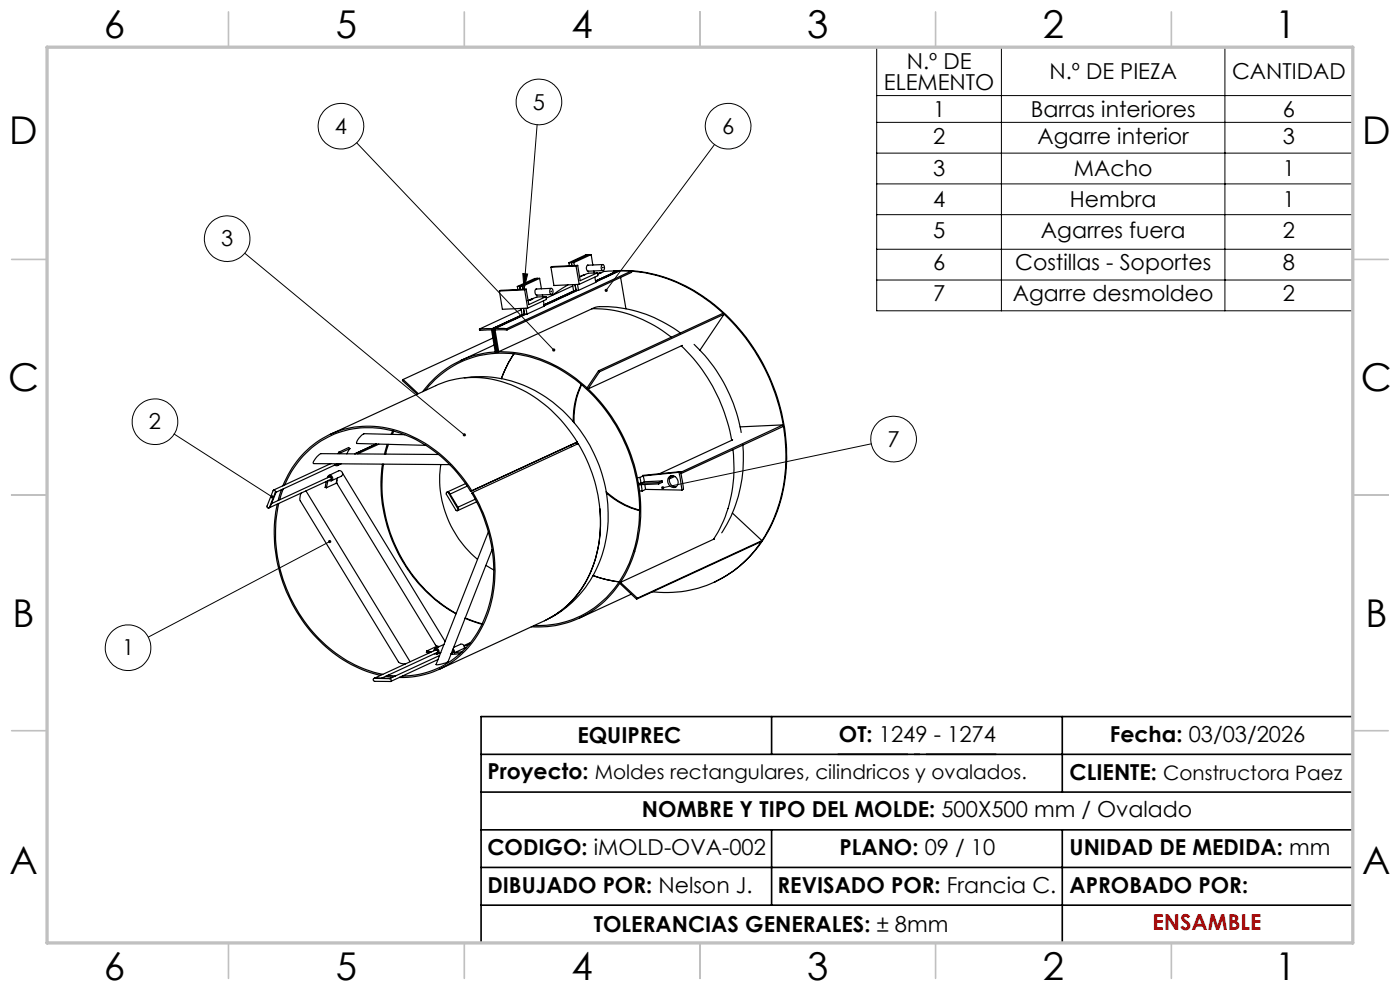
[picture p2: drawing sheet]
<svg xmlns="http://www.w3.org/2000/svg" width="297mm" height="210mm" viewBox="0 0 297 210" stroke-linecap="round" stroke-linejoin="round" font-family="sans-serif">
<g fill="none" stroke="#000" stroke-width=".25">
<path d="M113.9 59l-.5 .1-3.7 1.7M113.9 59l-3.6 1.7M113.9 59h.6M114.5 59l-3.7 1.7M114.5 59l.4 2.3M116.9 56.7l.6 3.9 5.4-.3M120.7 55.7l.1 .7M121.2 55.7l.1 .7M121.2 55.7h-.5M121.2 55.7h.5M121.7 55.7l.1 .6M122.2 56.4l-5.3 .3"/>
<path d="M122.2 56.4l.7 3.9M122.6 56.3l-5.4 .2-.3 .2M122.6 56.3l-.4 .1M122.6 56.3l.5 3.2 3.6-1.6M123.4 58.5v.1M123.9 58.3h.1M124.8 56.3a.7 .7 0 0 0-.4 .6 .7 .7 0 0 0 .4 .6M124.8 54l-3.6 1.7M124.8 54h-.5l-3.6 1.7M124.8 54h.6M125.4 54l-3.7 1.7M125.4 54l.4 2.2"/>
<path d="M126 57.5v.4M126.2 58.8l.2 1.1-3.7 1.7M126.7 57.9l-1.9 .1-1.9 .7 1-.4M126.7 57.9l.1 .6-3.9 1.8M127.4 57.9l-.6 .2M127.6 57.8l-.8 .2M127.8 56.1a.68 .68 0 0 1 .4 .6 .68 .68 0 0 1-.4 .7 .89 .89 0 0 1 0-1.3zM127.9 56.8h.1M127.8 56.1l-3.1 .2M127.9 57.4l-3.2 .1M130.1 57.5a30.7 30.7 0 0 1 23.1 8.5 41.3 41.3 0 0 1 13.1 37.4 26.9 26.9 0 0 1-14.6 20l-.2 .1M130.9 57.5l-2.7 .1-1.4 .6"/>
<path d="M130.9 57.5h.1M130.9 57.5l-4.6 2.1M130.9 57.5h.3M131.2 57.5l-4.8 2.2M131.4 57.5h2.5M131.4 57.5h-.2M131.4 57.5l-5 2.3M131.7 58.8l1.1 6.7M133.9 57.5a33.3 33.3 0 0 1 22.9 12.5 40.8 40.8 0 0 1 8.9 35.5 25.9 25.9 0 0 1-17.6 19.3 26.5 26.5 0 0 1-9.7 .7M133.9 57.5l-26.4 12.2M133.9 57.5l.1 .3-26.4 12.2M101.7 69.8l.1 .3 2.5-.1 .8 4.6h.5"/>
<path d="M104.5 69.7h.5M104.5 69.7l.8 4.9M104.5 69.7l-2.8 .1M104.6 71.7l-19.1 8.8M104.7 69.7l6.6-3-6.6 3 .9 4.9zM104.8 73.2l-7.1 3.3M105 69.7h2.5M105.6 74.6h.1M105.8 74.6h-.2M105.9 61.7l.7 3.9 5.3-.2M107.5 69.7l.1 .3M107.6 70h-2.6l.8 4.6"/>
<path d="M109 75.1a26.2 26.2 0 0 0-2.6 5.2 26.2 26.2 0 0 1 2.6-5.2zM109.7 60.8l.2 .6M110.3 60.7l-.6 .1M110.3 60.7l.1 .7M110.3 60.7h.5M110.5 65.4l.2 1.3M110.6 65.7l-8.9 4.1M110.8 60.7l.1 .7M111.1 65.4l.2 1.3M111.3 66.7l-6.8 3M111.3 61.5l-5.4 .2M111.3 61.5l.6 3.9"/>
<path d="M111.5 66.7l-6.5 3M111.6 65.4l.2 1.2M111.6 61.3l-5.3 .3-.4 .1M111.6 61.3l-.3 .2M111.6 61.3l.6 3.3 3.6-1.7M111.8 66.6l-.5 .1M112.5 63.6h.1M113 63.4h.1M113.7 61.3a.78 .78 0 0 0 .2 1.3M113.7 61.3h.1M115.1 62.5v.5M115.3 63.8l.2 1.1-3.7 1.7"/>
<path d="M115.8 62.9l-1.9 .1-1.9 .8 1-.4M115.8 62.9l.1 .6-4 1.9M116.8 61.2a.62 .62 0 0 1 .6 .5 .62 .62 0 0 1-.2 .7 .49 .49 0 0 1-.6-.2 .49 .49 0 0 1 0-.6zM116.9 61.8l.1 .1zM116.9 61.2l-3.1 .1M117 62.5l-3.2 .1M120.5 60.4l-3.3 2.2M121.5 60.4l.2 1.2M121.5 60.7l-5.6 2.5M122 60.4l.2 1.2M122.2 61.6l-6.8 3.1M122.2 61.6l-6.8 3.2"/>
<path d="M122.5 61.6l-7 3.3M122.5 60.4l.2 1.2M122.7 61.6h-.5M125.6 65.5a25.9 25.9 0 0 1 16.8 6M127 78.7l.2 .2M127 78.7l-2.5 3.6 .2 .2M127.2 65l-1.1 .3-20.3 9.3M127.2 78.9l-2.5 3.6M127.2 65a27.7 27.7 0 0 1 17.2 5.7M144.5 73.4a36 36 0 0 1 10.7 20M144.7 73.3l-20 9.2M147.2 73.1a33.4 33.4 0 0 1 10 18.6"/>
<path d="M153.6 66.7l-26.4 12.2M153.6 66.7l-5.1 7.6M153.6 66.7l-.2-.2-26.4 12.2M70.1 92.1l22.4-10.3a20.9 20.9 0 0 1 19.2 1.4 30.9 30.9 0 0 1 10.7 10.6M70.2 98.3l-12.2 5.7M71.5 98.4l-12.9 6M71.9 98.4a.49 .49 0 0 1-.9 .3M71.9 95.9l-.2 .3M71.9 95.9l.2 .2M72.1 96.1l-.1 .1M72.4 98.4l-.8 .4M74.2 95.2l-.6 1.1"/>
<path d="M74.2 95.2l-2.1 .9M74.2 95.2l-.2-.3-2.1 1M79.8 94.2l-4.5 2.1 4.5-2.1M80.4 94.2l-4.5 2.1M81.1 98.5a31.9 31.9 0 0 0 15.6 31.7M81.4 98.5a31.8 31.8 0 0 0 15.4 31.6M82.1 94.3l-.5 2M82.4 94.3l-.6 2M83.3 91.4l-.3 .7M83.5 91.5l-.3 .6M85.5 80.5l3.2 3M85.5 80.5l-.1 .2 3.1 2.9"/>
<path d="M85.9 92.2l-8.7-.2-.9 .8a1.25 1.25 0 0 0-.6 1.3l14.6 .4M89.7 83.1a20.9 20.9 0 0 1 24.3-7.2 33.5 33.5 0 0 1 20.2 21.7 30.7 30.7 0 0 1-2.1 25.2 20.7 20.7 0 0 1-19.4 10.2M90.2 82.8a20.8 20.8 0 0 1 23.5-6.7 32.8 32.8 0 0 1 19.6 19.6 31.5 31.5 0 0 1-.6 25.4 20.5 20.5 0 0 1-19.4 11.6M93 96.4l-24.9-.2-1 .8a1.24 1.24 0 0 0-.6 1.3l28.9 .3M93.5 98.6a22.2 22.2 0 0 0 7.8 20M98.5 80.1a25.7 25.7 0 0 1 23.4 9.7 29.4 29.4 0 0 1 4.5 31.1 22.4 22.4 0 0 1-10.7 10.6M121.1 94.4l.2 .3M122.2 93.9l.2 .3M122.4 93.8l.2 .3M122.4 93.8l-22.3 10.3M122.4 93.8l-22.6 10.4M123.3 81.6a16.8 16.8 0 0 0-1.7 7.9"/>
<path d="M123.4 81.6a17 17 0 0 0-1.6 8.1M155.4 93.3l-15.5 7.2M155.5 95.4a28.8 28.8 0 0 1-4.1 19M157.6 94.4a29.4 29.4 0 0 1-4.5 18.6M166.1 90.1l-21.7 10.1M166.1 90.1l.1 .3-21.7 10.1M166.1 90.1l-9.1 .4M57.6 106.8l12.3-5.7a.31 .31 0 0 1 .4 .2 .31 .31 0 0 1-.1 .4l-13.2 6.1M58.4 104.4a.29 .29 0 0 0-.1-.4 .29 .29 0 0 0-.4 .1l-1.2 3.2a.29 .29 0 0 0 .1 .4 .29 .29 0 0 0 .3 0M58.4 104.4l.2-.1-1.5 3.4M58.4 104.4l-1.3 3.3M58.8 107a32.2 32.2 0 0 0 15.7 34 23.2 23.2 0 0 0 6.3 2.3"/>
<path d="M59.1 106.8a31.5 31.5 0 0 0 17 34.6l3.3 1.2 1.8 .4M59.7 103.9l-.7 2.3M60 103a19.4 19.4 0 0 1 26.1-11 29.7 29.7 0 0 1 14 12.1M60.1 103.7l-.8 2.3M60.4 102.9a19.1 19.1 0 0 1 25.3-10.7 28.6 28.6 0 0 1 14.1 12M63.9 104.6l-.3 1.5 20.9 34.3a1.87 1.87 0 0 0 1.5 .5M64.9 104.1l22.1 36.3M69.3 102.1l-.3 1.3 .3 .1M69.5 101.3a.56 .56 0 0 1 .6-.4 .56 .56 0 0 1 .5 .6 .56 .56 0 0 1-.6 .5l-.2-.1M69.6 102l-.3 1.5M69.8 100.9l2.1-1a.65 .65 0 0 1 .7 .3 .65 .65 0 0 1-.2 .8l-2.1 1M71.5 101.8v.8l20.9 34.2 .8 .4"/>
<path d="M71.6 101.4l-.3 1.1-2 1M72.6 100.3l21.8 35.8M95.1 104.6a.27 .27 0 0 0-.3-.2 .27 .27 0 0 0-.1 .4l2 3.4a.26 .26 0 0 0 .4 .1 .26 .26 0 0 0 0-.4M95.1 104.6l2 3.3M95.1 104.6l.2-.1 2 3.3-.2 .1M98.8 102.6l-4 1.8M99.1 103.1l-3.6 1.7M100.1 104.1l-.3 .1M100.3 104.4l-.2 .2a30.4 30.4 0 0 1 3 25.7 19.1 19.1 0 0 1-17.8 13.1M100.3 104.4a30.5 30.5 0 0 1 2.6 27.3 18.9 18.9 0 0 1-18.1 11.9M100.3 104.4l22.4-10.3a30.9 30.9 0 0 1 3.2 25.7 20.2 20.2 0 0 1-10.4 11.9l-22.4 10.3M100.8 105.9l-3.6 1.7"/>
<path d="M101.1 106.5l-4.1 1.8M103.1 119.9l1.6 1M103.6 112.8l-11.1 28.2 .9-.1 1.6-.5M104.4 116.6l-9.4 23.8M127.2 107.9a24.4 24.4 0 0 1-7 20.7l-1.2 1-2.3 1.4M128.6 104.3a17.5 17.5 0 0 0 7.1 3.9M128.6 104.6a17.1 17.1 0 0 0 7.1 3.7M135.4 102.5l.1 .3 4.2-.2M135.4 102.5h.1M135.7 104.1l.5 .1M135.7 101.3l.3 1.2 .7-.3M135.7 101.3h-.5"/>
<path d="M136 102.8l.2 1.4M136.5 101l.2 1.2M136.5 101l-.8 .3M136.8 102.8l.1 1M136.9 103.8l7.8 .2M136.9 103.8l-.7 .4M139.7 102.4l-4.3 .1M139.7 102.4v.2M140.4 102l.1 .3M140.4 102l-3.7 .2M140.4 102l-.7 .4M140.5 102.3h.1"/>
<path d="M140.5 102.3l-.8 .3M141.9 101.2a1.27 1.27 0 0 1 1.6 .1 1.27 1.27 0 0 1 .3 1.5 1.16 1.16 0 0 1-1.4 .5 1.16 1.16 0 0 1-.8-1.2zM142.4 100.9a1.38 1.38 0 0 0-.3 1.5 1.38 1.38 0 0 0 1.3 .8M142.8 100.9l-.7 .3M143.2 101.1l-1.2 .5M144 100.2l.7 3.8M144 100.2l-7.5 .8M144.4 100l.6 3.8-.3 .2M144.4 100l-8.1 .9M144.4 100l-.4 .2M151.6 114.3l-20 9.2M155.4 108.8l6.2 5.9"/>
<path d="M161.6 114.7l-26.4 12.2M161.6 114.7l-.1 .2-26.5 12.2M90.5 138.1v.3l.5 .1M90.5 138.1l1 .2M92 138a.58 .58 0 0 1 .8-.4 .58 .58 0 0 1 .3 .8 .58 .58 0 0 1-.7 .3h-.3M92.9 139.9l-10 4.7M93 137.2l-.4-.1-2.1 1M93.2 139.1l-10.4 4.8M93.5 138.4l-.6 .3M94.2 136.7l-1.9 .8M96 137.9l.2 .4-.5 .3M96.1 137.7l.3 .3v.5"/>
<path d="M96.2 137.3l1.5-.6a.65 .65 0 0 1 .8 .8M97.6 138.6l-1.6 .2-.3-.1M98 138.2l-1.6 .3M98 138.2v.1M98.1 138.2h-.1M98.5 137.5l-2.1 1M98.7 131.1l3.6 1.3-3.6-1.2M98.8 137.5h-.3M99.6 136.6l-1.1 .5M99.8 136.3l-1.4 .6M125.8 122.1l2.1 .7 3.4 .6a23.2 23.2 0 0 1-5.5-1.3zM131.6 123.5l-.1 .2 3.5 3.4"/>
<path d="M131.6 123.5l3.6 3.4M133.9 126l-11 5.1M135.2 126.9l-.2 .2M79.4 143.9a.32 .32 0 0 0-.2 .3 .32 .32 0 0 0 .3 .3l3.3 .1a.3 .3 0 0 0 .2-.4 .3 .3 0 0 0-.3-.2M79.4 143.9l3.3 .1M79.4 143.9h3.5l-.2 .1M81 143.9l11.7-5.5a.31 .31 0 0 0 .1-.4 .31 .31 0 0 0-.3-.1l-13.2 6M81.8 143.5l1.5 .1M82.3 143.2l1.6 .2"/>
</g>
<g fill="none" stroke="#000" stroke-width=".21">
<path d="M186 10h101v55.9h-101zM212.4 10v55.9M259.9 10v55.9M75.7 30.3l41.8 44M113.9 26.4l-2.7 35M151.6 30.6l-23 31M186 20.3h101M186 26h101M186 32.5h101M186 39h101M51.9 53.7l46.6 38.5M110.9 58l1 .1-.7 3.3z"/>
<path d="M186 45.5h101M186 52.9h101M186 59.4h101M36.9 92.1l20.8 13.3M184.8 94.1l-44.2 9.4M69.9 114.9l-38.4 20.2"/>
<circle cx="72.3" cy="26.7" r="4.8"/>
<circle cx="114.3" cy="21.6" r="4.8"/>
<circle cx="154.5" cy="26.8" r="4.8"/>
<circle cx="48.2" cy="50.6" r="4.8"/>
<circle cx="32.9" cy="89.4" r="4.8"/>
<circle cx="189.6" cy="93.2" r="4.8"/>
<circle cx="27.2" cy="137.4" r="4.8"/>
</g>
<path d="M177.7 160h33.7" fill="none" stroke="#000" stroke-width=".35" stroke-dasharray="15.2 1.3 1.3 1.3" stroke-dashoffset=".3" stroke-linecap="butt"/>
<path d="M163.7 152v8M225.4 152v16M287 152h-184.9v48M102.1 160h184.9M102.1 168h184.9M102.1 176h184.9M163.7 176v16M225.4 176v24M102.1 184h184.9M102.1 192h184.9" fill="none" stroke="#000" stroke-width=".35"/>
<g fill="none" stroke="#c0c0c0" stroke-width=".35">
<path d="M48.5 2.5v7.5M98.5 2.5v7.5M148.5 2.5v7.5M198.5 2.5v7.5M248.5 2.5v7.5M2.5 55h7.5M287 55h7.5M2.5 105h7.5M287 105h7.5M2.5 155h7.5M287 155h7.5M48.5 200v7.5"/>
<path d="M98.5 200v7.5M148.5 200v7.5M198.5 200v7.5M248.5 200v7.5"/>
</g>
<path d="M10 10h277v190h-277z" fill="none" stroke="#c0c0c0" stroke-width=".7"/>
<path d="M98.2 92.1a.35 .35 0 0 0 .1 .4 .35 .35 0 0 0 .5 0l-.3-.3 .3 .3v-.2a.35 .35 0 0 0-.2-.4 .35 .35 0 0 0-.4 .2zM69.7 114.6a.35 .35 0 0 0 0 .5 .35 .35 0 0 0 .4 .1 .35 .35 0 0 0 .1-.5l-.3 .2 .3-.3zM57.4 105.2v.2a.31 .31 0 0 0 .2 .3 .31 .31 0 0 0 .4-.2l-.3-.1 .3 .1a.34 .34 0 0 0-.2-.4 .34 .34 0 0 0-.4 .1zM117.3 74l-.2 .2a.37 .37 0 0 0 .2 .3 .37 .37 0 0 0 .4 0l-.2-.2 .3 .1a.34 .34 0 0 0-.1-.4 .34 .34 0 0 0-.4 0zM110.9 58l1 .1-.7 3.3zM128.3 61.4l.1 .5 .2-.3-.2 .3a.35 .35 0 0 0 .5-.1 .35 .35 0 0 0-.1-.5 .35 .35 0 0 0-.5 .1zM140.3 103.3v.2h.3h-.3a.34 .34 0 0 0 .5 .3 .34 .34 0 0 0 0-.6 .34 .34 0 0 0-.5 .1z" fill="#000"/>
<g font-size="8.1">
<text x="22" y="8">6</text>
<text x="71.2" y="8">5</text>
<text x="121.2" y="8">4</text>
<text x="171.3" y="8">3</text>
<text x="221.3" y="8">2</text>
<text x="270.5" y="8">1</text>
<text x="2" y="30.5">D</text>
<text x="289" y="30.5">D</text>
<text x="1.7" y="83">C</text>
<text x="288.7" y="83">C</text>
<text x="2.7" y="133">B</text>
<text x="289.7" y="133">B</text>
<text x="2" y="185.5">A</text>
<text x="289" y="185.5">A</text>
<text x="22" y="208">6</text>
<text x="71.2" y="208">5</text>
<text x="121.2" y="208">4</text>
<text x="171.3" y="208">3</text>
<text x="221.3" y="208">2</text>
<text x="270.5" y="208">1</text>
</g>
<g font-size="4.7">
<text x="192.4" y="14.6">N.º DE</text>
<text x="222.6" y="16.8">N.º DE PIEZA</text>
<text x="261.4" y="16.8">CANTIDAD</text>
<text x="113.1" y="23.2">5</text>
<text x="187.5" y="19.1">ELEMENTO</text>
<text x="71.1" y="28.4">4</text>
<text x="153.2" y="28.4">6</text>
<text x="197.9" y="24.8">1</text>
<text x="218.7" y="24.8">Barras interiores</text>
<text x="272.1" y="24.8">6</text>
<text x="197.9" y="30.4">2</text>
<text x="220.1" y="30.4">Agarre interior</text>
<text x="272.1" y="30.4">3</text>
<text x="197.9" y="37.4">3</text>
<text x="227.8" y="37.4">MAcho</text>
<text x="272.1" y="37.4">1</text>
<text x="197.9" y="43.9">4</text>
<text x="227" y="43.9">Hembra</text>
<text x="272.1" y="43.9">1</text>
<text x="46.9" y="52.2">3</text>
<text x="197.9" y="50.4">5</text>
<text x="220.8" y="50.4">Agarres fuera</text>
<text x="272.1" y="50.4">2</text>
<text x="197.9" y="57.4">6</text>
<text x="215.3" y="57.4">Costillas - Soportes</text>
<text x="272.1" y="57.4">8</text>
<text x="197.9" y="63.9">7</text>
<text x="214.9" y="63.9">Agarre desmoldeo</text>
<text x="272.1" y="63.9">2</text>
<text x="31.6" y="91.1">2</text>
<text x="188.3" y="94.8">7</text>
<text x="25.9" y="139">1</text>
<text x="122.5" y="157.5">EQUIPREC</text>
<text x="178" y="157.4">OT: 1249 - 1274</text>
<text x="235.5" y="157.5">Fecha: 03/03/2026</text>
<text x="103.4" y="165.2">Proyecto: Moldes rectangulares, cilindricos y ovalados.</text>
<text x="226.9" y="165.5">CLIENTE: Constructora Paez</text>
<text x="136.2" y="173.3">NOMBRE Y TIPO DEL MOLDE: 500X500 mm / Ovalado</text>
<text x="103.4" y="181.3">CODIGO: iMOLD-OVA-002</text>
<text x="178.1" y="181.3">PLANO: 09 / 10</text>
<text x="226.9" y="181.3">UNIDAD DE MEDIDA: mm</text>
<text x="103.4" y="189.5">DIBUJADO POR: Nelson J.</text>
<text x="164.9" y="189.5">REVISADO POR: Francia C.</text>
<text x="226.9" y="189.5">APROBADO POR:</text>
<text x="126" y="197.7">TOLERANCIAS GENERALES: ± 8mm</text>
</g>
<text font-size="4.7" fill="#f00" x="244.5" y="197.4">ENSAMBLE</text>
</svg>
